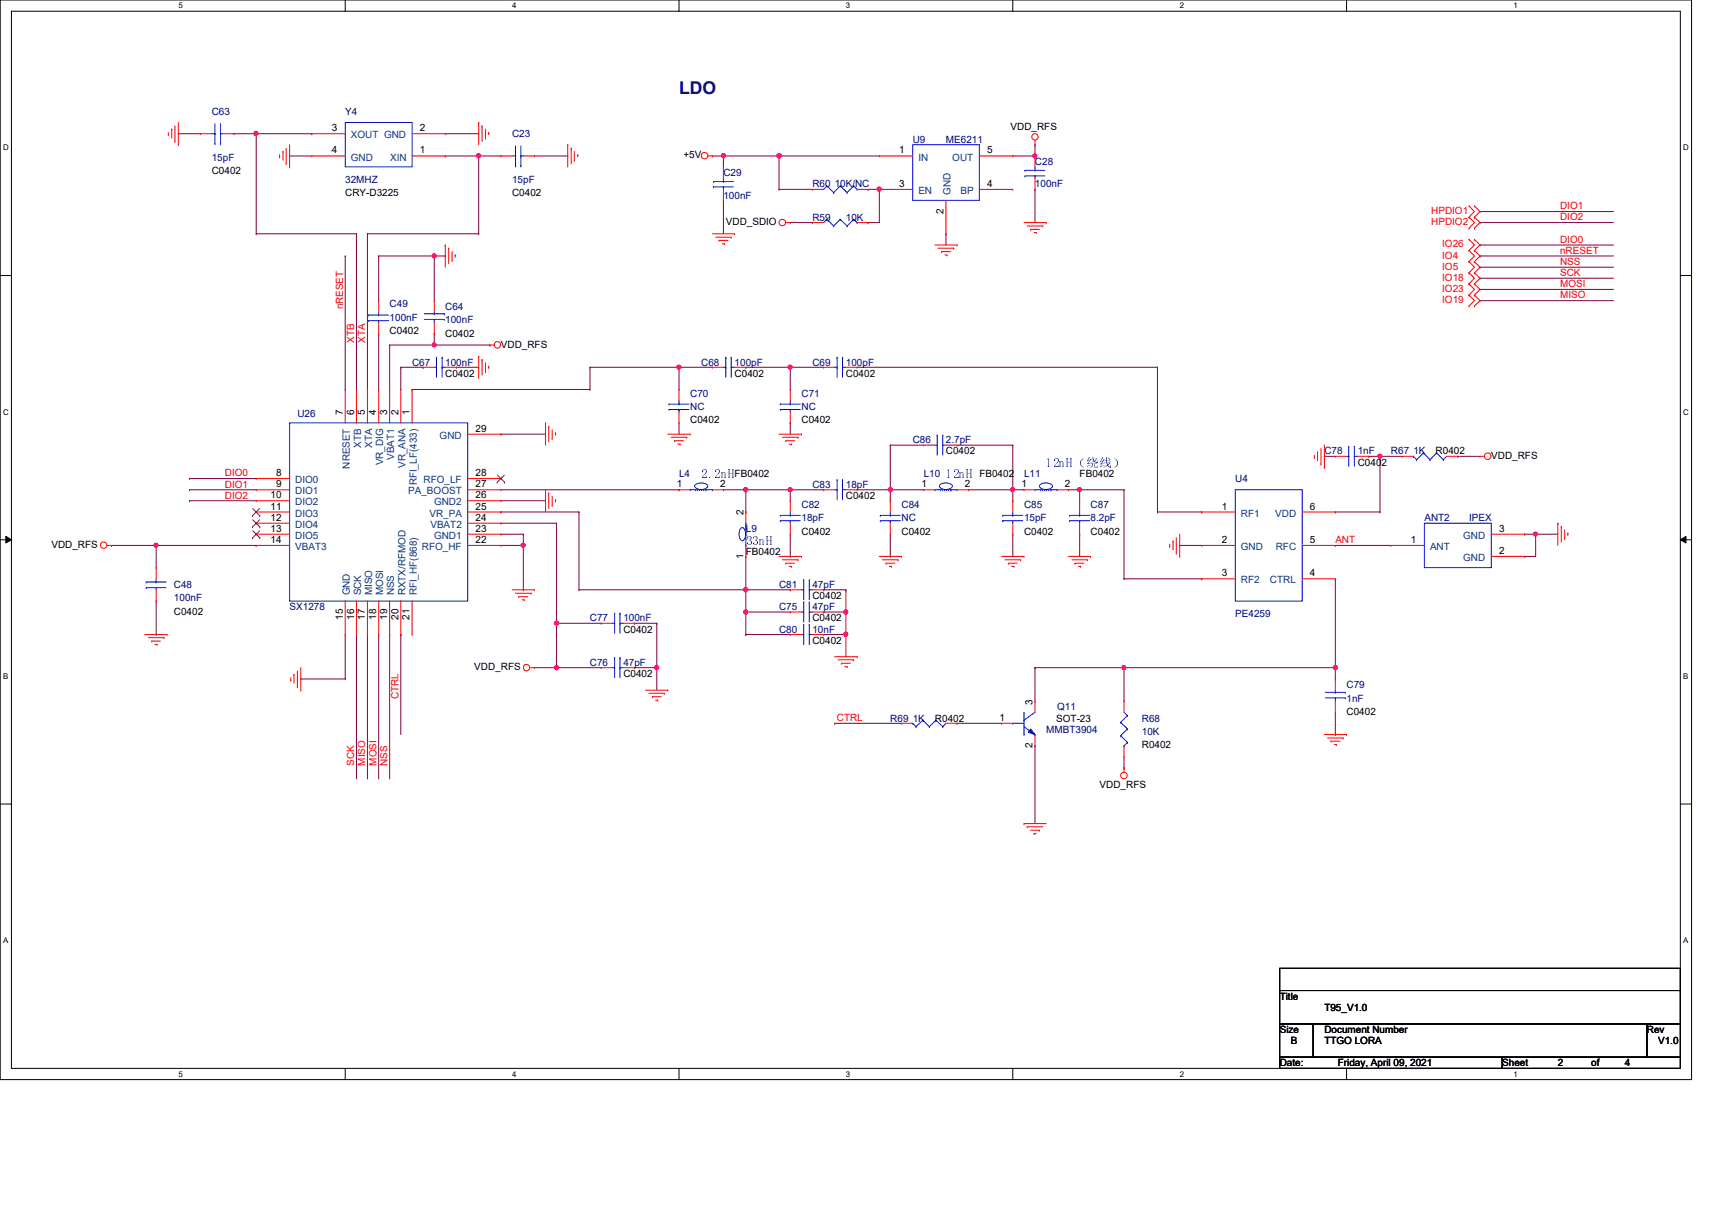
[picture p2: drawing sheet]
<svg xmlns="http://www.w3.org/2000/svg" width="297mm" height="210mm" viewBox="0 0 297 210" stroke-linecap="round" stroke-linejoin="round" font-family="sans-serif">
<path d="M0 0h293.5v187.3h-293.5zM2 1.9h289.5v183.4h-289.5z" fill="none" stroke="#000" stroke-width=".17"/>
<g fill="#fff">
<path d="M30.9 .2h.8v1.5h-.8z"/>
<path d="M30.9 185.5h.8v1.6h-.8z"/>
</g>
<path d="M59.9 0v1.9M59.9 185.3v2" fill="none" stroke="#000" stroke-width=".17"/>
<g fill="#fff">
<path d="M88.9 .2h.7v1.5h-.7z"/>
<path d="M88.9 185.5h.7v1.6h-.7z"/>
</g>
<path d="M117.8 0v1.9M117.8 185.3v2" fill="none" stroke="#000" stroke-width=".17"/>
<g fill="#fff">
<path d="M146.8 .2h.7v1.5h-.7z"/>
<path d="M146.8 185.5h.7v1.6h-.7z"/>
</g>
<path d="M175.7 0v1.9M175.7 185.3v2" fill="none" stroke="#000" stroke-width=".17"/>
<g fill="#fff">
<path d="M204.7 .2h.7v1.5h-.7z"/>
<path d="M204.7 185.5h.7v1.6h-.7z"/>
</g>
<path d="M233.6 0v1.9M233.6 185.3v2" fill="none" stroke="#000" stroke-width=".17"/>
<g fill="#fff">
<path d="M262.6 .2h.8v1.5h-.8z"/>
<path d="M262.6 185.5h.8v1.6h-.8z"/>
<path d="M.5 24.8h1v1.6h-1z"/>
<path d="M292.1 24.8h.9v1.6h-.9z"/>
<path d="M.5 70.7h1v1.5h-1z"/>
<path d="M292.1 70.7h.9v1.5h-.9z"/>
</g>
<path d="M0 47.8h2M291.5 47.8h2" fill="none" stroke="#000" stroke-width=".17"/>
<g fill="#fff">
<path d="M.5 116.5h.9v1.6h-.9z"/>
<path d="M292.1 116.5h.8v1.6h-.8z"/>
</g>
<path d="M0 93.6h2M1 93l1 .6-1 .6zM291.5 93.6l1-.6v1.2zM291.5 93.6h2" fill="none" stroke="#000" stroke-width=".17"/>
<path d="M1 93l1 .6-1 .6zM291.5 93.6l1-.6v1.2z" fill="#000"/>
<g fill="#fff">
<path d="M.5 162.4h.9v1.5h-.9z"/>
<path d="M292.1 162.4h.8v1.5h-.8z"/>
</g>
<path d="M0 139.5h2M291.5 139.5h2" fill="none" stroke="#000" stroke-width=".17"/>
<path d="M86.9 75.3h.1M86.9 75.3h7.8M239.4 79.2h.1M239.4 79.2h3.9M252.9 79.2h.1M252.9 79.2h3.9M32.9 86.9h.1M32.9 85h.1M32.9 86.9h11.5M32.9 85h11.5M92.7 115.8h3.9M96.6 115.8h.1" fill="none" stroke="#7f003f" stroke-width=".17"/>
<circle cx="239.4" cy="79.1" r=".37" fill="#f0f"/>
<circle cx="239.4" cy="79.1" r=".37" fill="none" stroke="#f0f" stroke-width=".17"/>
<path d="M102.4 63.7h.1M102.4 63.7h15.4M148.7 63.7h52.1M200.8 63.7h.1M200.8 63.7v25.1M187.3 85h7.7M195 85h.1M195 85v15.4M200.8 88.8h.1M195 100.4h.1M195 100.4h13.5M208.5 100.4h.1" fill="none" stroke="#7f003f" stroke-width=".17"/>
<circle cx="117.8" cy="63.7" r=".37" fill="#f0f"/>
<circle cx="117.8" cy="63.7" r=".37" fill="none" stroke="#f0f" stroke-width=".17"/>
<path d="M71.5 67.6h.1M71.5 67.6h30.9M102.4 67.6h.1M102.4 63.7v3.9M27.1 94.6h.1M27.1 94.6v3.9M27.1 94.6h17.3M32.9 83h.1M32.9 83h11.5M44.4 94.6h.1" fill="none" stroke="#7f003f" stroke-width=".17"/>
<circle cx="27.1" cy="94.6" r=".37" fill="#f0f"/>
<circle cx="27.1" cy="94.6" r=".37" fill="none" stroke="#f0f" stroke-width=".17"/>
<g fill="none" stroke="#7f003f" stroke-width=".17">
<path d="M83.1 27.1h.1M83.1 27.1v13.5M63.8 40.6h.1M63.8 40.6v27M63.8 40.6h19.3M83.1 40.6h.1M19.3 94.6h.1M19.3 94.6h7.8M27.1 110.1h.1M27.1 104.3v5.8M52.2 117.8h.1M52.2 117.8h7.7"/>
<path d="M59.9 117.8h.1M59.9 110.1v7.7M61.8 110.1h.1M61.8 110.1v25M63.8 110.1h.1M63.8 110.1v25M65.7 110.1h.1M65.7 110.1v25M67.6 110.1h.1M67.6 110.1v25"/>
</g>
<circle cx="83" cy="27" r=".37" fill="#f0f"/>
<circle cx="83" cy="27" r=".37" fill="none" stroke="#f0f" stroke-width=".17"/>
<path d="M44.4 23.2h.1M44.4 23.2v17.4M77.3 27.1h.1M77.3 27.1h5.8M44.4 40.6h.1M44.4 40.6h17.4M61.8 40.6h.1M61.8 40.6v27" fill="none" stroke="#7f003f" stroke-width=".17"/>
<circle cx="44.4" cy="23.2" r=".38" fill="#f0f"/>
<circle cx="44.4" cy="23.2" r=".38" fill="none" stroke="#f0f" stroke-width=".17"/>
<path d="M44.4 23.2h9.7M50.2 27.1h.1M50.2 27.1h3.9M54.1 23.2h.1M77.3 23.2h5.8M83.1 23.2h.1M65.7 57.9h.1M65.7 44.4h.1M65.7 44.4v7.8M65.7 57.9v9.7M65.7 44.4h9.6M75.3 44.4h.1" fill="none" stroke="#7f003f" stroke-width=".17"/>
<circle cx="75.3" cy="44.4" r=".37" fill="#f0f"/>
<circle cx="75.3" cy="44.4" r=".37" fill="none" stroke="#f0f" stroke-width=".17"/>
<g fill="none" stroke="#7f003f" stroke-width=".17">
<path d="M30.9 23.2h.1M30.9 23.2h3.9M40.6 23.2h3.8M44.4 23.2h.1M83.1 27.1h.1M83.1 27.1h3.8M92.7 27.1h5.8M98.5 27.1h.1M67.6 59.9h.1M67.6 59.9v7.7M67.6 59.9h7.7M75.3 59.9h.1"/>
<path d="M75.3 57.9h.1M75.3 57.9v2"/>
</g>
<circle cx="75.3" cy="59.8" r=".37" fill="#f0f"/>
<circle cx="75.3" cy="59.8" r=".37" fill="none" stroke="#f0f" stroke-width=".17"/>
<g fill="none" stroke="#7f003f" stroke-width=".17">
<path d="M75.3 44.4h.1M75.3 44.4v7.8M75.3 44.4h2M75.3 59.9h9.7M77.3 44.4h.1M85 59.9h.1M69.6 63.7h.1M69.6 63.7v3.9M69.6 63.7h3.8M73.4 63.7h.1M79.2 63.7h3.9M83.1 63.7h.1"/>
<path d="M117.8 63.7h.1M117.8 73.4h.1M117.8 63.7h5.8M117.8 63.7v3.9M117.8 73.4v1.9M129.4 63.7h.1M129.4 63.7h7.7M137.1 73.4h.1M137.1 63.7h.1M137.1 63.7v3.9M137.1 73.4v1.9M86.9 86.9h7.8"/>
<path d="M94.7 86.9h.1"/>
</g>
<circle cx="137.1" cy="63.7" r=".37" fill="#f0f"/>
<circle cx="137.1" cy="63.7" r=".37" fill="none" stroke="#f0f" stroke-width=".17"/>
<g fill="none" stroke="#7f003f" stroke-width=".17">
<path d="M137.1 63.7h.1M137.1 63.7h5.8M86.9 88.8h.1M86.9 85h30.9M86.9 88.8h13.6M117.8 85h.1M231.7 94.6h.1M231.7 94.6h9.6M96.6 115.8h.1M96.6 115.8h7.7M129.4 106.2h.1M129.4 106.2h7.7"/>
<path d="M142.9 102.3h.1M142.9 106.2h.1M142.9 102.3h3.9M146.8 110.1h.1M146.8 102.3h.1M146.8 102.3v3.9h-3.9M146.8 110.1v3.8"/>
</g>
<circle cx="96.6" cy="115.8" r=".38" fill="#f0f"/>
<circle cx="96.6" cy="115.8" r=".38" fill="none" stroke="#f0f" stroke-width=".17"/>
<path d="M96.6 108.1h.1M96.6 108.1h7.7M110.1 108.1h.1M110.1 108.1h3.9M114 115.8h.1M114 115.8v3.9" fill="none" stroke="#7f003f" stroke-width=".17"/>
<circle cx="113.9" cy="115.8" r=".38" fill="#f0f"/>
<circle cx="113.9" cy="115.8" r=".38" fill="none" stroke="#f0f" stroke-width=".17"/>
<path d="M86.9 90.8h9.7M96.6 90.8h.1M96.6 90.8v17.3M96.6 108.1h.1M110.1 115.8h.1M114 108.1h.1M114 108.1v7.7h-3.9" fill="none" stroke="#7f003f" stroke-width=".17"/>
<circle cx="96.6" cy="108.1" r=".37" fill="#f0f"/>
<circle cx="96.6" cy="108.1" r=".37" fill="none" stroke="#f0f" stroke-width=".17"/>
<path d="M86.9 92.7h3.9M90.8 92.7h.1M90.8 94.6h.1M90.8 92.7v1.9M96.6 108.1h.1M96.6 108.1v7.7" fill="none" stroke="#7f003f" stroke-width=".17"/>
<circle cx="90.8" cy="94.6" r=".37" fill="#f0f"/>
<circle cx="90.8" cy="94.6" r=".37" fill="none" stroke="#f0f" stroke-width=".17"/>
<g fill="none" stroke="#7f003f" stroke-width=".17">
<path d="M229.8 79.2h.1M229.8 79.2h1.9M237.5 79.2h.1M237.5 79.2h1.9v9.6M86.9 94.6h3.9M90.8 94.6h.1M90.8 94.6v7.7M231.7 88.8h.1M231.7 88.8h7.7M239.4 88.8h.1M90.8 102.3h.1M195 115.8h36.7"/>
<path d="M231.7 115.8h.1M231.7 115.8v2M231.7 127.4h.1M231.7 123.6v3.8"/>
</g>
<circle cx="195" cy="115.8" r=".38" fill="#f0f"/>
<circle cx="195" cy="115.8" r=".38" fill="none" stroke="#f0f" stroke-width=".17"/>
<circle cx="231.7" cy="115.8" r=".38" fill="#f0f"/>
<circle cx="231.7" cy="115.8" r=".38" fill="none" stroke="#f0f" stroke-width=".17"/>
<path d="M125.5 85h3.9M129.4 85h.1M204.7 94.6h.1M204.7 94.6h3.8M69.6 110.1h.1M69.6 110.1v17.3M231.7 100.4h.1M231.7 100.4v15.4" fill="none" stroke="#7f003f" stroke-width=".17"/>
<circle cx="129.4" cy="84.9" r=".37" fill="#f0f"/>
<circle cx="129.4" cy="84.9" r=".37" fill="none" stroke="#f0f" stroke-width=".17"/>
<path d="M129.4 88.8h.1M129.4 96.5h.1M129.4 85v3.8M129.4 96.5v5.8h-28.9M100.5 102.3h.1" fill="none" stroke="#7f003f" stroke-width=".17"/>
<circle cx="129.4" cy="102.3" r=".37" fill="#f0f"/>
<circle cx="129.4" cy="102.3" r=".37" fill="none" stroke="#f0f" stroke-width=".17"/>
<path d="M100.5 88.8h.1M100.5 88.8v13.5M129.4 110.1h.1M129.4 102.3h7.7M129.4 110.1h7.7M137.1 102.3h.1M142.9 110.1h3.9M146.8 110.1h.1" fill="none" stroke="#7f003f" stroke-width=".17"/>
<circle cx="146.7" cy="110" r=".38" fill="#f0f"/>
<circle cx="146.7" cy="110" r=".38" fill="none" stroke="#f0f" stroke-width=".17"/>
<path d="M146.8 106.2h.1M146.8 106.2v3.9" fill="none" stroke="#7f003f" stroke-width=".17"/>
<circle cx="146.7" cy="106.2" r=".38" fill="#f0f"/>
<circle cx="146.7" cy="106.2" r=".38" fill="none" stroke="#f0f" stroke-width=".17"/>
<path d="M129.4 106.2h.1M129.4 102.3v3.9" fill="none" stroke="#7f003f" stroke-width=".17"/>
<circle cx="129.4" cy="106.2" r=".38" fill="#f0f"/>
<circle cx="129.4" cy="106.2" r=".38" fill="none" stroke="#f0f" stroke-width=".17"/>
<path d="M129.4 85h.1M129.4 85h13.5M137.1 85h.1M137.1 96.5h.1M137.1 85v1.9M137.1 92.7v3.8M129.4 110.1h.1M129.4 106.2v3.9" fill="none" stroke="#7f003f" stroke-width=".17"/>
<circle cx="137.1" cy="84.9" r=".37" fill="#f0f"/>
<circle cx="137.1" cy="84.9" r=".37" fill="none" stroke="#f0f" stroke-width=".17"/>
<path d="M148.7 85h5.8M154.5 96.5h.1M154.5 85h.1M154.5 86.9h.1M154.5 85v1.9M154.5 92.7v3.8" fill="none" stroke="#7f003f" stroke-width=".17"/>
<circle cx="154.5" cy="84.9" r=".37" fill="#f0f"/>
<circle cx="154.5" cy="84.9" r=".37" fill="none" stroke="#f0f" stroke-width=".17"/>
<path d="M168 85h7.7M175.7 92.7h.1M175.7 85h.1M175.7 92.7v3.8M179.6 115.8h.1M179.6 115.8v5.8M166.1 125.5h.1M166.1 125.5h7.7M179.6 129.4h.1M179.6 129.4v13.5" fill="none" stroke="#7f003f" stroke-width=".17"/>
<circle cx="175.7" cy="84.9" r=".37" fill="#f0f"/>
<circle cx="175.7" cy="84.9" r=".37" fill="none" stroke="#f0f" stroke-width=".17"/>
<g fill="none" stroke="#7f003f" stroke-width=".17">
<path d="M154.5 77.2h.1M154.5 77.2h5.8M154.5 77.2v7.8M166.1 77.2h9.6M175.7 77.2h.1M175.7 77.2v9.7M154.5 85h.1M154.5 85h5.8M175.7 86.9h.1M175.7 85h.1M175.7 85h2M185.4 85h1.9"/>
<path d="M187.3 85h.1M187.3 92.7h.1M187.3 85v1.9M187.3 92.7v3.8"/>
</g>
<circle cx="187.3" cy="84.9" r=".37" fill="#f0f"/>
<circle cx="187.3" cy="84.9" r=".37" fill="none" stroke="#f0f" stroke-width=".17"/>
<g fill="none" stroke="#7f003f" stroke-width=".17">
<path d="M256.8 36.7h.1M256.8 38.6h.1M256.8 36.7h23.1M256.8 38.6h23.1M59.9 44.4h.1M59.9 44.4v23.2M256.8 42.5h.1M256.8 52.2h.1M256.8 50.2h.1M256.8 48.3h.1M256.8 46.4h.1M256.8 44.4h.1"/>
<path d="M256.8 42.5h23.1M256.8 52.2h23.1M256.8 50.2h23.1M256.8 48.3h23.1M256.8 46.4h23.1M256.8 44.4h23.1M200.8 88.8h7.7M208.5 88.8h.1M264.5 96.5h.1M266.4 92.7h.1M266.4 92.7h3.9M266.4 92.7v3.8h-1.9"/>
<path d="M179.6 115.8h.1M179.6 115.8h15.4M195 115.8h.1M195 115.8v5.8M144.8 125.5h.1M144.8 125.5h11.6M195 133.2h.1M195 131.3v1.9"/>
</g>
<circle cx="266.4" cy="92.6" r=".37" fill="#f0f"/>
<circle cx="266.4" cy="92.6" r=".37" fill="none" stroke="#f0f" stroke-width=".17"/>
<path d="M135.2 27.1h.1M135.2 27.1h17.4M179.6 25.1h.1M179.6 25.1v2M264.5 92.7h.1M264.5 92.7h1.9" fill="none" stroke="#7f003f" stroke-width=".17"/>
<circle cx="135.2" cy="27" r=".37" fill="#f0f"/>
<circle cx="135.2" cy="27" r=".37" fill="none" stroke="#f0f" stroke-width=".17"/>
<path d="M175.7 27.1h3.9M179.6 27.1h.1" fill="none" stroke="#7f003f" stroke-width=".17"/>
<circle cx="179.5" cy="27" r=".37" fill="#f0f"/>
<circle cx="179.5" cy="27" r=".37" fill="none" stroke="#f0f" stroke-width=".17"/>
<path d="M125.5 34.8h.1M125.5 27.1h.1M125.5 27.1v1.9M125.5 34.8v5.8M125.5 27.1h9.7M179.6 32.9h.1M179.6 32.9v5.7M164.1 40.6h.1M164.1 40.6v1.9" fill="none" stroke="#7f003f" stroke-width=".17"/>
<circle cx="135.2" cy="27" r=".37" fill="#f0f"/>
<circle cx="135.2" cy="27" r=".37" fill="none" stroke="#f0f" stroke-width=".17"/>
<circle cx="125.5" cy="27" r=".37" fill="#f0f"/>
<circle cx="125.5" cy="27" r=".37" fill="none" stroke="#f0f" stroke-width=".17"/>
<path d="M123.6 27.1h.1M123.6 27.1h1.9M150.6 38.6h.1M152.6 32.9h.1M152.6 32.9v5.7h-2" fill="none" stroke="#7f003f" stroke-width=".17"/>
<circle cx="152.5" cy="32.8" r=".38" fill="#f0f"/>
<circle cx="152.5" cy="32.8" r=".38" fill="none" stroke="#f0f" stroke-width=".17"/>
<path d="M135.2 32.9h.1M135.2 27.1h.1M135.2 32.9h5.8M135.2 27.1v5.8M137.1 38.6h3.9M141 38.6h.1M150.6 32.9h.1M150.6 32.9h2" fill="none" stroke="#7f003f" stroke-width=".17"/>
<g fill="none" stroke="#f00" stroke-width=".17">
<path d="M29.2 23.4h.1M29.2 23v.4M29.8 22.4h.1M29.8 22.4v1.6M30.3 24.6h.1M30.3 21.8v2.8M30.9 25.1h.1M30.9 21.3v3.8M48.5 27.2h.1M48.5 26.8v.4M49.1 26.3h.1M49.1 26.3v1.5"/>
<path d="M49.7 28.4h.1M49.7 25.7v2.7M50.2 29h.1M50.2 25.1v3.9M83.1 21.3h.1M83.1 21.3v3.8M83.6 21.8h.1M83.6 21.8v2.8M84.2 24h.1M84.2 22.4v1.6M84.8 23h.1M84.8 23v.4"/>
<path d="M98.5 25.1h.1M98.5 25.1v3.9M99.1 25.7h.1M99.1 25.7v2.7M99.6 27.8h.1M99.6 26.3v1.5M100.2 26.8h.1M100.2 26.8v.4M122.8 27.1h.8M123.6 27.1h.1M136.4 38.6h.7M137.1 38.6h.1"/>
<path d="M141 38.6h.1M141 38.6h1.9M148.7 38.6h1.9M150.6 38.6h.1M177.7 38.6h3.8M178.2 39.2h2.7M178.8 39.8h.1M178.8 39.8h1.5M179.6 25.1h.1M179.6 24.3v.8M180.9 39.2h.1M181.5 38.6h.1"/>
<path d="M254.9 35.7h.1M254.9 37.7h.1M254.9 39.6h.1M254.9 35.7l.9 1-.9 1M254.9 37.7l.9 .9-.9 1M255.8 37.7h.1M255.8 35.7h.1M255.8 39.6h.1M255.8 35.7l1 1-1 1M255.8 37.7l1 .9-1 1M77.3 42.5h.1M77.3 42.5v3.9"/>
<path d="M77.8 43.1h.1M77.8 43.1v2.7M78.4 45.2h.1M78.4 43.6v1.6M79 44.2h.1M79 44.2v.4M85 59.9h.1M85 59.9h.8M123.6 40.6h3.9M124.2 41.1h2.7M124.8 41.7h.1M124.8 41.7h1.5"/>
<path d="M125.3 42.3h.4M125.7 42.3h.1M126.9 41.1h.1M127.5 40.6h.1M162.2 42.5h3.9M162.8 43.1h2.7M163.4 43.6h.1M163.4 43.6h1.5M164 44.2h.3M164.3 44.2h.1M165.5 43.1h.1M166.1 42.5h.1"/>
<path d="M179.4 40.3h.4M179.8 40.3h.1M254.9 41.5h.1M254.9 43.4h.1M254.9 45.4h.1M254.9 47.3h.1M254.9 49.2h.1M254.9 51.2h.1M254.9 53.1h.1M254.9 41.5l.9 1-.9 .9M254.9 43.4l.9 1-.9 1M254.9 45.4l.9 1-.9 .9"/>
<path d="M254.9 47.3l.9 1-.9 .9M254.9 49.2l.9 1-.9 1M254.9 51.2l.9 1-.9 .9M255.8 43.4h.1M255.8 41.5h.1M255.8 45.4h.1M255.8 47.3h.1M255.8 49.2h.1M255.8 51.2h.1M255.8 53.1h.1M255.8 41.5l1 1-1 .9M255.8 43.4l1 1-1 1"/>
<path d="M255.8 45.4l1 1-1 .9M255.8 47.3l1 1-1 .9M255.8 49.2l1 1-1 1M255.8 51.2l1 1-1 .9M73.4 63.7h.1M73.4 63.7h1.9M77.3 63.7h1.9M79.2 63.7h.1M83.1 61.8h.1M83.1 61.8v3.9M83.6 62.4h.1M83.6 62.4v2.7"/>
<path d="M84.2 64.5h.1M84.2 62.9v1.6M84.8 63.5h.1M84.8 63.5v.4M94.7 73.4h.1M94.7 73.4v3.8M95.2 74h.1M95.2 74v2.7M95.8 76.1h.1M95.8 74.5v1.6M96.4 75.1h.1M96.4 75.1v.4"/>
<path d="M115.9 75.3h3.9M116.5 75.9h2.7M117 76.5h.1M117 76.5h1.6M117.6 77h.4M118 77h.1M119.2 75.9h.1M119.8 75.3h.1M135.2 75.3h3.9M135.8 75.9h2.7M136.4 76.5h.1M136.4 76.5h1.5"/>
<path d="M136.9 77h.4M137.3 77h.1M138.5 75.9h.1M139.1 75.3h.1M228 79.4h.1M228 79v.4M228.6 78.4h.1M228.6 78.4v1.5M229.2 77.8v2.7M229.8 77.2v3.9M256.8 79.2h.1M256.8 79.2h.8"/>
<path d="M18.6 94.6h.7M19.3 94.6h.1M94.7 85h.1M94.7 85v3.8M95.2 85.5h.1M95.2 85.5v2.7M95.8 87.7h.1M95.8 86.1v1.6M96.4 86.7h.1M96.4 86.7v.4M135.2 96.5h3.9M135.8 97.1h2.7"/>
<path d="M136.4 97.7h.1M136.4 97.7h1.5M136.9 98.3h.4M137.3 98.3h.1M138.5 97.1h.1M139.1 96.5h.1M142.9 85h.1M142.9 85h1.9M146.8 85h1.9M148.7 85h.1M152.6 96.5h3.8M153.1 97.1h2.7"/>
<path d="M153.7 97.7h.1M153.7 97.7h1.6M154.3 98.3h.4M154.5 92.7h.1M154.5 86.9h.1M154.5 86.9v1.9M154.5 90.8v1.9M154.7 98.3h.1M155.8 97.1h.1M156.4 96.5h.1M173.8 96.5h3.9M174.4 97.1h2.7"/>
<path d="M175 97.7h.1M175 97.7h1.5M175.5 98.3h.4M175.9 98.3h.1M177.1 97.1h.1M177.7 96.5h.1M185.4 96.5h3.8M186 97.1h2.7M186.5 97.7h.1M186.5 97.7h1.6M187.1 98.3h.4M187.3 92.7h.1"/>
<path d="M187.3 86.9h.1M187.3 86.9v1.9M187.3 90.8v1.9M187.5 98.3h.1M188.7 97.1h.1M189.2 96.5h.1M202.9 94.8h.1M202.9 94.4v.4M203.5 93.9h.1M203.5 93.9v1.5M204.1 96h.1M204.1 93.3v2.7"/>
<path d="M204.7 96.5h.1M204.7 92.7v3.8M229.2 80.5h.1M229.8 81.1h.1M241.3 94.6h.1M241.3 94.6h5.8M258.7 96.5h5.8M258.7 92.7h5.8M264.5 96.5h.1M264.5 92.7h.1M270.3 90.8h.1M270.3 90.8v3.8"/>
<path d="M270.9 91.3h.1M270.9 91.3v2.7M271.5 93.4h.1M271.5 91.9v1.5M272 92.5h.1M272 92.5v.4M25.1 110.1h3.9M25.7 110.6h2.7M26.3 111.2h.1M26.3 111.2h1.6M26.9 111.8h.4M27.3 111.8h.1"/>
<path d="M28.4 110.6h.1M29 110.1h.1M50.5 118h.1M50.5 117.6v.4M51 117h.1M51 117v1.5M51.6 119.1h.1M51.6 116.4v2.7M52.2 119.7h.1M52.2 115.8v3.9M88.9 102.3h3.8M89.4 102.9h2.8"/>
<path d="M90 103.5h.1M90 103.5h1.6M90.6 104.1h.4M91 104.1h.1M91.9 115.8h.8M92.2 102.9h.1M92.7 115.8h.1M92.7 102.3h.1M112 119.7h3.9M115.9 119.7h.1M137.1 106.2h.1M137.1 106.2h2"/>
<path d="M141 106.2h1.9M142.9 106.2h.1M144.8 113.9h3.9M145.4 114.5h2.7M146 115.1h.1M146 115.1h1.5M146.6 115.7h.4M147 115.7h.1M148.1 114.5h.1M148.7 113.9h.1M112.6 120.3h2.7M113.2 120.9h.1"/>
<path d="M113.2 120.9h1.5M113.7 121.5h.4M114.1 121.5h.1M115.3 120.3h.1M195 133.2h.1M195 133.2v.8M229.8 127.4h3.8M230.3 128h2.7M230.9 128.6h.1M230.9 128.6h1.6M231.5 129.2h.4M231.9 129.2h.1"/>
<path d="M233 128h.1M233.6 127.4h.1M177.7 142.9h.1M177.7 142.9h3.8M178.2 143.4h.1M178.2 143.4h2.7M178.8 144h1.5M179.4 144.6h.1M179.4 144.6h.4M180.3 144h.1"/>
<circle cx="122.2" cy="27" r=".56"/>
<circle cx="135.7" cy="38.6" r=".56"/>
<circle cx="179.6" cy="23.7" r=".56"/>
<circle cx="86.3" cy="59.8" r=".56"/>
<circle cx="258.1" cy="79.1" r=".57"/>
<circle cx="18" cy="94.6" r=".56"/>
<circle cx="91.3" cy="115.8" r=".56"/>
<circle cx="195" cy="134.5" r=".56"/>
</g>
<path d="M222 168h69.5v3.8h-69.5zM222 171.8h69.5v5.8h-69.5zM222 177.6h5.8v5.8h-5.8zM227.8 177.6h57.9v5.8h-57.9zM285.7 177.6h5.8v5.8h-5.8zM222 183.4h38.6v1.9h-38.6zM260.6 183.4h30.9v1.9h-30.9z" fill="none" stroke="#000" stroke-width=".17"/>
<g fill="none" stroke="#00f" stroke-width=".17">
<path d="M143.5 38.1h.1M143.5 38.1l-.6 .5M143.5 38.1l1.1 1.1M144.6 39.2h.1M145.8 38.1h.1M145.8 38.1l-1.2 1.1M145.8 38.1l1.2 1.1M147 39.2h.1M148.1 38.1h.1M148.1 38.1l-1.1 1.1M148.1 38.1l.6 .5M148.7 38.6h.1"/>
<path d="M75.3 63.7h.4M75.7 63.7h.1M75.7 62h.1M75.7 62v3.4M76.7 62h.1M76.7 63.7h.1M76.7 63.7h.6M76.7 62v3.4M144.8 85h.4M145.2 85h.1M145.2 83.2h.1M145.2 83.2v3.5"/>
<path d="M146.2 83.2h.1M146.2 85h.1M146.2 85h.6M146.2 83.2v3.5M152.7 89.4h.1M152.7 90.3h.1M152.7 89.4h3.5M152.7 90.3h3.5M154.5 90.3h.1M154.5 89.4h.1M154.5 88.8v.6M154.5 90.3v.5"/>
<path d="M185.6 89.4h.1M185.6 90.3h.1M185.6 89.4h3.5M185.6 90.3h3.5M187.3 90.3h.1M187.3 89.4h.1M187.3 88.8v.6M187.3 90.3v.5M247.1 90.8h11.6v7.7h-11.6zM139.1 106.2h.3M139.4 106.2h.1M139.4 104.4h.1"/>
<path d="M139.4 104.4v3.5M140.4 104.4h.1M140.4 106.2h.1M140.4 106.2h.6M140.4 104.4v3.5M175.7 125.5h.1M175.7 125.5h2M177.7 124.9h.1M177.7 127.4h.1M177.7 126.1l1.9 1.3M177.7 123.6v3.8M179.6 127.4h.1"/>
<path d="M179.6 123.6l-1.9 1.3"/>
</g>
<path d="M178.8 126.4l.8 1-1.2-.4z" fill="#00f"/>
<g fill="none" stroke="#00f" stroke-width=".17">
<path d="M36.7 23.2h.6M37.3 24.9h.1M37.3 23.2h.1M37.3 21.5v3.4M38.3 23.2h.1M38.3 24.9h.1M38.3 23.2h.3M38.3 21.5v3.4M59.9 21.3h11.6v7.7h-11.6zM88.9 27.1h.5M89.4 28.8h.1M89.4 27.1h.1"/>
<path d="M89.4 25.3v3.5M90.4 27.1h.1M90.4 28.8h.1M90.4 27.1h.4M90.4 25.3v3.5M123.8 31.5h.1M123.8 32.4h.1M123.8 31.5h3.5M123.8 32.4h3.5M125.5 32.4h.1M125.5 31.5h.1M125.5 30.9v.6"/>
<path d="M125.5 32.4v.5M143.5 32.3h.1M143.5 32.3l-.6 .6M143.5 32.3l1.1 1.1M144.6 33.4h.1M145.8 32.3h.1M145.8 32.3l-1.2 1.1M145.8 32.3l1.2 1.1M147 33.4h.1M148.1 32.3h.1M148.1 32.3l-1.1 1.1M148.1 32.3l.6 .6"/>
<path d="M148.7 32.9h.1M158.4 25.1h11.5v9.7h-11.5zM177.8 29.5h.1M177.8 30.5h.1M177.8 29.5h3.5M177.8 30.5h3.5M179.6 30.5h.1M179.6 29.5h.1M179.6 29v.5M179.6 30.5v.4M64 54.7h.1M64 55.6h.1"/>
<path d="M64 54.7h3.4M64 55.6h3.4M65.7 55.6h.1M65.7 54.7h.1M65.7 54.1v.6M65.7 55.6v.4M73.6 55.4h3.5M73.6 54.4h3.5M75.3 54.4h.1M75.3 55.4h.1M75.3 54.1v.3M75.3 55.4v.6"/>
<path d="M77.1 55.4h.1M77.1 54.4h.1M50.2 73.4h30.9v30.9h-30.9zM116.1 70.1h.1M116.1 71h.1M116.1 70.1h3.4M116.1 71h3.4M117.8 71h.1M117.8 70.1h.1M117.8 69.5v.6M117.8 71v.5M125.5 63.7h.4"/>
<path d="M125.9 63.7h.1M125.9 62h.1M125.9 62v3.4M126.9 62h.1M126.9 63.7h.1M126.9 63.7h.6M126.9 62v3.4M135.4 70.1h.1M135.4 71h.1M135.4 70.1h3.4M135.4 71h3.4M137.1 71h.1"/>
<path d="M137.1 70.1h.1M137.1 69.5v.6M137.1 71v.5M144.8 63.7h.4M145.2 63.7h.1M145.2 62h.1M145.2 62v3.4M146.2 62h.1M146.2 63.7h.1M146.2 63.7h.6M146.2 62v3.4M162.2 77.2h.4"/>
<path d="M162.6 77.2h.1M162.6 75.5h.1M162.6 75.5v3.5M163.6 75.5h.1M163.6 77.2h.1M163.6 77.2h.5M163.6 75.5v3.5M233.6 79.2h.4M234 79.2h.1M234 77.4h.1M234 77.4v3.5M235 77.4h.1"/>
<path d="M235 79.2h.1M235 79.2h.6M235 77.4v3.5M245.2 79.2h.1M245.2 79.2l.6 .6M245.8 79.8h.1M247 78.6h.1M247 78.6l1.1 1.2M247 78.6l-1.2 1.2M248.1 79.8h.1M249.3 78.6h.1M249.3 78.6l1.1 1.2"/>
<path d="M249.3 78.6l-1.2 1.2M250.4 79.8h.1M251 79.2l-.6 .6M119.8 85h.1M119.8 85h3.8M120.6 84.1a1.6 1.6 0 0 1 2.2 .2 1.4 1.4 0 0 1-2.3 0zM123.6 85h.1M128.6 91.6l.2-.1a1.4 1.4 0 0 1 0 2.3 1.52 1.52 0 0 1-.2-2.2zM129.4 90.8h.1M129.4 94.6h.1M129.4 90.8v3.8M135.4 89.4h.1"/>
<path d="M135.4 90.3h.1M135.4 89.4h3.4M135.4 90.3h3.4M137.1 90.3h.1M137.1 89.4h.1M137.1 88.8v.6M137.1 90.3v.5M162.2 85h.1M162.2 85h3.9M163.1 84.1a1.6 1.6 0 0 1 2.2 .2 1.4 1.4 0 0 1-2.3 0zM166.1 85h.1M174 89.4h.1"/>
<path d="M174 90.3h.1M174 89.4h3.5M174 90.3h3.5M175.7 90.3h.1M175.7 89.4h.1M175.7 88.8v.6M175.7 90.3v.5M179.6 85h.1M179.6 85h3.8M180.4 84.1a1.6 1.6 0 0 1 2.2 .2 1.4 1.4 0 0 1-2.3 0zM183.4 85h.1M214.3 85h11.6v19.3h-11.6z"/>
<path d="M25.4 101h.1M25.4 101.9h.1M25.4 101h3.4M25.4 101.9h3.4M27.1 101.9h.1M27.1 101h.1M27.1 100.4v.6M27.1 101.9v.4M106.2 115.8h.4M106.2 108.1h.4M106.6 115.8h.1M106.6 114.1h.1"/>
<path d="M106.6 108.1h.1M106.6 106.4h.1M106.6 106.4v3.5M106.6 114.1v3.5M107.6 114.1h.1M107.6 115.8h.1M107.6 106.4h.1M107.6 108.1h.1M107.6 115.8h.6M107.6 106.4v3.5M107.6 114.1v3.5M107.6 108.1h.6"/>
<path d="M139.1 110.1h.3M139.1 102.3h.3M139.4 110.1h.1M139.4 108.3h.1M139.4 102.3h.1M139.4 100.6h.1M139.4 100.6v3.5M139.4 108.3v3.5M140.4 108.3h.1M140.4 110.1h.1M140.4 100.6h.1M140.4 102.3h.1"/>
<path d="M140.4 110.1h.6M140.4 100.6v3.5M140.4 108.3v3.5M140.4 102.3h.6M231.7 119.7v.4M158.4 125.5h.1M158.4 125.5l.5 .6M158.9 126.1h.1M160.1 124.9h.1M160.1 124.9l1.1 1.2M160.1 124.9l-1.2 1.2M161.2 126.1h.1"/>
<path d="M162.4 124.9h.1M162.4 124.9l1.2 1.2M162.4 124.9l-1.2 1.2M163.6 126.1h.1M164.1 125.5l-.5 .6M178.8 126.4l.8 1-1.2-.4zM194.4 125.3h.1M194.4 127.6h.1M194.4 125.3l1.2 1.1M194.4 127.6l1.2 1.2M195 129.4h.1M195 123.6l.6 .5"/>
<path d="M195.6 124.1h.1M195.6 126.4h.1M195.6 128.8h.1M195.6 124.1l-1.2 1.2M195.6 126.4l-1.2 1.2M195.6 128.8l-.6 .6M230 121.1h3.4M230 120.1h3.4M231.7 120.1h.1M231.7 121.1h.1M231.7 121.1v.5M233.4 121.1h.1"/>
<path d="M233.4 120.1h.1"/>
</g>
<g fill="none" stroke="#f00" stroke-width=".17">
<path d="M34.8 23.2h.1M34.8 23.2h1.9M38.6 23.2h2M40.6 23.2h.1M54.1 23.2h.1M54.1 27.1h.1M54.1 27.1h5.8M54.1 23.2h5.8M71.5 27.1h5.8M71.5 23.2h5.8M77.3 27.1h.1M77.3 23.2h.1"/>
<path d="M86.9 27.1h.1M86.9 27.1h2M90.8 27.1h1.9M92.7 27.1h.1M125.5 34.8h.1M125.5 29h.1M125.5 29v1.9M125.5 32.9v1.9M141 32.9h.1M141 32.9h1.9M148.7 32.9h1.9M150.6 32.9h.1"/>
<path d="M152.6 27.1h.1M152.6 32.9h.1M152.6 27.1h5.8M152.6 32.9h5.8M164.1 34.8v5.8M169.9 27.1h5.8M169.9 32.9h5.8M175.7 27.1h.1M175.7 32.9h.1M179.6 32.9h.1M179.6 27.1h.1M179.6 27.1v1.9"/>
<path d="M179.6 30.9v2M65.7 57.9h.1M65.7 52.2h.1M65.7 52.2v1.9M65.7 56v1.9M75.3 52.2h.1M75.3 57.9h.1M75.3 52.2v1.9M75.3 56v1.9M164.1 40.6h.1M59.9 67.6h.1M59.9 67.6v5.8"/>
<path d="M61.8 67.6h.1M61.8 67.6v5.8M63.8 67.6h.1M63.8 67.6v5.8M65.7 67.6h.1M65.7 67.6v5.8M67.6 67.6h.1M67.6 67.6v5.8M69.6 67.6h.1M69.6 67.6v5.8M71.5 67.6h.1M71.5 67.6v5.8"/>
<path d="M81.1 75.3h5.8M86.9 75.3h.1M117.8 73.4h.1M117.8 67.6h.1M117.8 67.6v1.9M117.8 71.5v1.9M123.6 63.7h.1M123.6 63.7h1.9M127.5 63.7h1.9M129.4 63.7h.1M137.1 73.4h.1M137.1 67.6h.1"/>
<path d="M137.1 67.6v1.9M137.1 71.5v1.9M142.9 63.7h.1M142.9 63.7h1.9M146.8 63.7h1.9M148.7 63.7h.1M160.3 77.2h.1M160.3 77.2h1.9M164.1 77.2h2M166.1 77.2h.1M231.7 79.2h.1M231.7 79.2h1.9"/>
<path d="M235.6 79.2h1.9M237.5 79.2h.1M243.3 79.2h.1M243.3 79.2h1.9M251 79.2h1.9M252.9 79.2h.1M27.1 98.5h.1M27.1 98.5v1.9M44.4 83h.1M44.4 85h.1M44.4 86.9h.1M44.4 88.8h.1"/>
<path d="M44.4 90.8h.1M44.4 92.7h.1M44.4 94.6h.1M44.4 85h5.8M44.4 88.8h5.8M44.4 94.6h5.8M44.4 83h5.8M44.4 86.9h5.8M44.4 90.8h5.8M44.4 92.7h5.8M81.1 85h5.8M81.1 88.8h5.8"/>
<path d="M81.1 94.6h5.8M81.1 83h5.8M81.1 86.9h5.8M81.1 90.8h5.8M81.1 92.7h5.8M86.9 94.6h.1M86.9 92.7h.1M86.9 90.8h.1M86.9 88.8h.1M86.9 86.9h.1M86.9 85h.1M86.9 83h.1"/>
<path d="M117.8 85h.1M117.8 85h2M123.6 85h1.9M125.5 85h.1M129.4 96.5h.1M129.4 88.8h.1M129.4 88.8v2M129.4 94.6v1.9M137.1 92.7h.1M137.1 86.9h.1M137.1 86.9v1.9M137.1 90.8v1.9"/>
<path d="M160.3 85h.1M160.3 85h1.9M166.1 85h1.9M168 85h.1M175.7 92.7h.1M175.7 86.9h.1M175.7 86.9v1.9M175.7 90.8v1.9M177.7 85h.1M177.7 85h1.9M183.4 85h2M185.4 85h.1"/>
<path d="M208.5 88.8h.1M208.5 94.6h.1M208.5 88.8h5.8M208.5 94.6h5.8M225.9 88.8h5.8M225.9 94.6h5.8M231.7 88.8h.1M231.7 94.6h.1M27.1 104.3h.1M27.1 102.3v2M59.9 110.1h.1M59.9 104.3v5.8"/>
<path d="M61.8 110.1h.1M61.8 104.3v5.8M63.8 110.1h.1M63.8 104.3v5.8M65.7 110.1h.1M65.7 104.3v5.8M67.6 110.1h.1M67.6 104.3v5.8M69.6 110.1h.1M69.6 104.3v5.8M71.5 110.1h.1M71.5 104.3v5.8"/>
<path d="M104.3 115.8h.1M104.3 108.1h.1M104.3 115.8h1.9M104.3 108.1h1.9M108.2 115.8h1.9M108.2 108.1h1.9M110.1 115.8h.1M110.1 108.1h.1M137.1 110.1h.1M137.1 102.3h.1M137.1 110.1h2M137.1 102.3h2"/>
<path d="M141 110.1h1.9M141 102.3h1.9M142.9 110.1h.1M142.9 102.3h.1M208.5 100.4h.1M208.5 100.4h5.8M225.9 100.4h5.8M231.7 100.4h.1M231.7 117.8h.1M231.7 117.8v1.9M156.4 125.5h.1M156.4 125.5h2"/>
<path d="M164.1 125.5h2M166.1 125.5h.1M173.8 125.5h.1M173.8 125.5h1.9M179.6 121.6h.1M179.6 129.4h.1M179.6 121.6v2M179.6 127.4v2M195 121.6h.1M195 131.3h.1M195 121.6v2M195 129.4v1.9"/>
<path d="M231.7 123.6h.1M231.7 121.6v2"/>
</g>
<path d="M120.7 85.1h1.9M122.6 85.1h.1M129.6 93.6v-1.9M129.6 91.7h.1M163.2 85.1h1.9M165.1 85.1h.1M180.5 85.1h2M182.5 85.1h.1" fill="none" stroke="#00f" stroke-width=".17" stroke-dasharray="0 .3"/>
<g fill="none" stroke="#7f3f00" stroke-width=".17">
<path d="M43.8 89.5h.1M43.8 91.4h.1M43.8 93.3h.1M43.9 88.2l1.2 1.3M43.9 90.2l1.2 1.2M43.9 92.1l1.2 1.2M45 88.2l-1.2 1.3M45 90.2l-1.2 1.2M45 92.1l-1.2 1.2M45.1 89.5h.1M45.1 91.4h.1M45.1 93.3h.1"/>
<path d="M86.3 83.7h.1M86.3 82.4l1.2 1.3M87.5 82.4l-1.2 1.3M87.5 83.7h.1"/>
</g>
<circle cx="239.4" cy="79.1" r=".37" fill="#f0f"/>
<circle cx="239.4" cy="79.1" r=".37" fill="none" stroke="#f0f" stroke-width=".17"/>
<circle cx="117.8" cy="63.7" r=".37" fill="#f0f"/>
<circle cx="117.8" cy="63.7" r=".37" fill="none" stroke="#f0f" stroke-width=".17"/>
<circle cx="27.1" cy="94.6" r=".37" fill="#f0f"/>
<circle cx="27.1" cy="94.6" r=".37" fill="none" stroke="#f0f" stroke-width=".17"/>
<circle cx="83" cy="27" r=".37" fill="#f0f"/>
<circle cx="83" cy="27" r=".37" fill="none" stroke="#f0f" stroke-width=".17"/>
<circle cx="44.4" cy="23.2" r=".38" fill="#f0f"/>
<circle cx="44.4" cy="23.2" r=".38" fill="none" stroke="#f0f" stroke-width=".17"/>
<circle cx="75.3" cy="44.4" r=".37" fill="#f0f"/>
<circle cx="75.3" cy="44.4" r=".37" fill="none" stroke="#f0f" stroke-width=".17"/>
<circle cx="75.3" cy="59.8" r=".37" fill="#f0f"/>
<circle cx="75.3" cy="59.8" r=".37" fill="none" stroke="#f0f" stroke-width=".17"/>
<circle cx="137.1" cy="63.7" r=".37" fill="#f0f"/>
<circle cx="137.1" cy="63.7" r=".37" fill="none" stroke="#f0f" stroke-width=".17"/>
<circle cx="96.6" cy="115.8" r=".38" fill="#f0f"/>
<circle cx="96.6" cy="115.8" r=".38" fill="none" stroke="#f0f" stroke-width=".17"/>
<circle cx="113.9" cy="115.8" r=".38" fill="#f0f"/>
<circle cx="113.9" cy="115.8" r=".38" fill="none" stroke="#f0f" stroke-width=".17"/>
<circle cx="96.6" cy="108.1" r=".37" fill="#f0f"/>
<circle cx="96.6" cy="108.1" r=".37" fill="none" stroke="#f0f" stroke-width=".17"/>
<circle cx="90.8" cy="94.6" r=".37" fill="#f0f"/>
<circle cx="90.8" cy="94.6" r=".37" fill="none" stroke="#f0f" stroke-width=".17"/>
<circle cx="195" cy="115.8" r=".38" fill="#f0f"/>
<circle cx="195" cy="115.8" r=".38" fill="none" stroke="#f0f" stroke-width=".17"/>
<circle cx="231.7" cy="115.8" r=".38" fill="#f0f"/>
<circle cx="231.7" cy="115.8" r=".38" fill="none" stroke="#f0f" stroke-width=".17"/>
<circle cx="129.4" cy="84.9" r=".37" fill="#f0f"/>
<circle cx="129.4" cy="84.9" r=".37" fill="none" stroke="#f0f" stroke-width=".17"/>
<circle cx="129.4" cy="102.3" r=".37" fill="#f0f"/>
<circle cx="129.4" cy="102.3" r=".37" fill="none" stroke="#f0f" stroke-width=".17"/>
<circle cx="146.7" cy="110" r=".38" fill="#f0f"/>
<circle cx="146.7" cy="110" r=".38" fill="none" stroke="#f0f" stroke-width=".17"/>
<circle cx="146.7" cy="106.2" r=".38" fill="#f0f"/>
<circle cx="146.7" cy="106.2" r=".38" fill="none" stroke="#f0f" stroke-width=".17"/>
<circle cx="129.4" cy="106.2" r=".38" fill="#f0f"/>
<circle cx="129.4" cy="106.2" r=".38" fill="none" stroke="#f0f" stroke-width=".17"/>
<circle cx="137.1" cy="84.9" r=".37" fill="#f0f"/>
<circle cx="137.1" cy="84.9" r=".37" fill="none" stroke="#f0f" stroke-width=".17"/>
<circle cx="154.5" cy="84.9" r=".37" fill="#f0f"/>
<circle cx="154.5" cy="84.9" r=".37" fill="none" stroke="#f0f" stroke-width=".17"/>
<circle cx="175.7" cy="84.9" r=".37" fill="#f0f"/>
<circle cx="175.7" cy="84.9" r=".37" fill="none" stroke="#f0f" stroke-width=".17"/>
<circle cx="187.3" cy="84.9" r=".37" fill="#f0f"/>
<circle cx="187.3" cy="84.9" r=".37" fill="none" stroke="#f0f" stroke-width=".17"/>
<circle cx="266.4" cy="92.6" r=".37" fill="#f0f"/>
<circle cx="266.4" cy="92.6" r=".37" fill="none" stroke="#f0f" stroke-width=".17"/>
<circle cx="135.2" cy="27" r=".37" fill="#f0f"/>
<circle cx="135.2" cy="27" r=".37" fill="none" stroke="#f0f" stroke-width=".17"/>
<circle cx="179.5" cy="27" r=".37" fill="#f0f"/>
<circle cx="179.5" cy="27" r=".37" fill="none" stroke="#f0f" stroke-width=".17"/>
<circle cx="135.2" cy="27" r=".37" fill="#f0f"/>
<circle cx="135.2" cy="27" r=".37" fill="none" stroke="#f0f" stroke-width=".17"/>
<circle cx="125.5" cy="27" r=".37" fill="#f0f"/>
<circle cx="125.5" cy="27" r=".37" fill="none" stroke="#f0f" stroke-width=".17"/>
<circle cx="152.5" cy="32.8" r=".38" fill="#f0f"/>
<circle cx="152.5" cy="32.8" r=".38" fill="none" stroke="#f0f" stroke-width=".17"/>
<text font-size="3" fill="#00007f" x="117.8" y="16.4">LDO</text>
<g font-size="2.1" fill="#00007f">
<text x="121.7" y="82.9">2.2nH</text>
<text x="164.1" y="82.9">12nH</text>
<text x="181.5" y="81">12nH（绕线）</text>
<text x="129.4" y="94.5">33nH</text>
</g>
<g font-size="1.7" fill="#00007f">
<text x="36.7" y="20">C63</text>
<text x="59.9" y="20">Y4</text>
<text x="88.9" y="23.8">C23</text>
<text x="36.7" y="27.9">15pF</text>
<text x="158.4" y="24.8">U9</text>
<text x="164.1" y="24.8">ME6211</text>
<text x="179.6" y="28.7">C28</text>
<text x="59.9" y="31.7">32MHZ</text>
<text x="88.9" y="31.7">15pF</text>
<text x="125.5" y="30.6">C29</text>
<text x="125.5" y="34.5">100nF</text>
<text x="141" y="32.5">R60 10K/NC</text>
<text x="179.6" y="32.5">100nF</text>
<text x="141" y="38.3">R59</text>
<text x="146.8" y="38.3">10K</text>
<text x="67.6" y="53.3">C49</text>
<text x="77.3" y="53.8">C64</text>
<text x="67.6" y="55.7">100nF</text>
<text x="77.3" y="56">100nF</text>
<text x="71.5" y="63.4">C67</text>
<text x="77.3" y="63.4">100nF</text>
<text x="121.7" y="63.4">C68</text>
<text x="127.5" y="63.4">100pF</text>
<text x="141" y="63.4">C69</text>
<text x="146.8" y="63.4">100pF</text>
<text x="119.8" y="68.8">C70</text>
<text x="119.8" y="71.1">NC</text>
<text x="139.1" y="68.8">C71</text>
<text x="139.1" y="71.1">NC</text>
<text x="51.6" y="72.3">U26</text>
<text x="158.4" y="76.9">C86</text>
<text x="164.1" y="76.9">2.7pF</text>
<text x="117.8" y="82.7">L4</text>
<text x="160.3" y="82.7">L10</text>
<text x="177.7" y="82.7">L11</text>
<text x="214.3" y="83.7">U4</text>
<text x="229.8" y="78.8">C78</text>
<text x="235.6" y="78.8">1nF</text>
<text x="241.3" y="78.8">R67 1K</text>
<text x="139.1" y="88.1">C82</text>
<text x="141" y="84.6">C83</text>
<text x="146.8" y="84.6">18pF</text>
<text x="156.4" y="88.1">C84</text>
<text x="177.7" y="88.1">C85</text>
<text x="189.2" y="88.1">C87</text>
<text x="129.4" y="92.4">L9</text>
<text x="139.1" y="90.4">18pF</text>
<text x="156.4" y="90.4">NC</text>
<text x="177.7" y="90.4">15pF</text>
<text x="189.2" y="90.4">8.2pF</text>
<text x="247.1" y="90.4">ANT2</text>
<text x="254.9" y="90.4">IPEX</text>
<text x="30.2" y="102">C48</text>
<text x="30.2" y="104.3">100nF</text>
<text x="50.2" y="105.9">SX1278</text>
<text x="102.4" y="107.8">C77</text>
<text x="108.2" y="107.8">100nF</text>
<text x="135.2" y="105.9">C75</text>
<text x="135.2" y="102">C81</text>
<text x="141" y="105.9">47pF</text>
<text x="141" y="102">47pF</text>
<text x="214.3" y="107">PE4259</text>
<text x="135.2" y="109.7">C80</text>
<text x="141" y="109.7">10nF</text>
<text x="102.4" y="115.5">C76</text>
<text x="108.2" y="115.5">47pF</text>
<text x="233.6" y="119.4">C79</text>
<text x="154.5" y="125.2">R69 1K</text>
<text x="183.4" y="123.2">Q11</text>
<text x="198.1" y="125.2">R68</text>
<text x="233.6" y="121.7">1nF</text>
<text x="181.5" y="127.1">MMBT3904</text>
<text x="198.1" y="127.5">10K</text>
</g>
<g font-size="1.7">
<text x="57.6" y="22.8">3</text>
<text x="72.9" y="22.8">2</text>
<text x="175.3" y="22.5">VDD_RFS</text>
<text x="57.6" y="26.6">4</text>
<text x="72.9" y="26.6">1</text>
<text x="118.6" y="27.5">+5V</text>
<text x="156" y="26.6">1</text>
<text x="171.3" y="26.6">5</text>
<text x="36.7" y="30.2">C0402</text>
<text x="59.9" y="34">CRY-D3225</text>
<text x="88.9" y="34">C0402</text>
<text x="156" y="32.4">3</text>
<text x="171.3" y="32.4">4</text>
<text x="125.9" y="39.1">VDD_SDIO</text>
<text x="163.7" y="37.1" transform="rotate(-90 163.7 37.1)">2</text>
<text x="67.6" y="58">C0402</text>
<text x="77.3" y="58.4">C0402</text>
<text x="77.3" y="65.3">C0402</text>
<text x="86.9" y="60.3">VDD_RFS</text>
<text x="127.5" y="65.3">C0402</text>
<text x="146.8" y="65.3">C0402</text>
<text x="59.5" y="72" transform="rotate(-90 59.5 72)">7</text>
<text x="61.4" y="72" transform="rotate(-90 61.4 72)">6</text>
<text x="63.3" y="72" transform="rotate(-90 63.3 72)">5</text>
<text x="65.3" y="72" transform="rotate(-90 65.3 72)">4</text>
<text x="67.2" y="72" transform="rotate(-90 67.2 72)">3</text>
<text x="69.1" y="72" transform="rotate(-90 69.1 72)">2</text>
<text x="71.1" y="72" transform="rotate(-90 71.1 72)">1</text>
<text x="82.5" y="74.9">29</text>
<text x="119.8" y="73.4">C0402</text>
<text x="139.1" y="73.4">C0402</text>
<text x="47.9" y="82.6">8</text>
<text x="82.5" y="82.6">28</text>
<text x="127.5" y="82.7">FB0402</text>
<text x="164.1" y="78.8">C0402</text>
<text x="169.9" y="82.7">FB0402</text>
<text x="187.3" y="82.7">FB0402</text>
<text x="235.6" y="80.8">C0402</text>
<text x="249.1" y="78.8">R0402</text>
<text x="258.7" y="79.6">VDD_RFS</text>
<text x="46.9" y="86.4">10</text>
<text x="46.9" y="88.4">11</text>
<text x="47.9" y="84.5">9</text>
<text x="82.5" y="88.4">25</text>
<text x="82.5" y="86.4">26</text>
<text x="82.5" y="84.5">27</text>
<text x="117.4" y="84.5">1</text>
<text x="125" y="84.5">2</text>
<text x="129" y="89.4" transform="rotate(-90 129 89.4)">2</text>
<text x="146.8" y="86.6">C0402</text>
<text x="159.9" y="84.5">1</text>
<text x="167.4" y="84.5">2</text>
<text x="177.2" y="84.5">1</text>
<text x="184.8" y="84.5">2</text>
<text x="212" y="88.4">1</text>
<text x="227.3" y="88.4">6</text>
<text x="8.9" y="95">VDD_RFS</text>
<text x="46.9" y="90.3">12</text>
<text x="46.9" y="92.2">13</text>
<text x="46.9" y="94.2">14</text>
<text x="82.5" y="94.2">22</text>
<text x="82.5" y="92.2">23</text>
<text x="82.5" y="90.3">24</text>
<text x="139.1" y="92.8">C0402</text>
<text x="156.4" y="92.8">C0402</text>
<text x="177.7" y="92.8">C0402</text>
<text x="189.2" y="92.8">C0402</text>
<text x="212" y="94.2">2</text>
<text x="227.3" y="94.2">5</text>
<text x="244.8" y="94.2">1</text>
<text x="260.1" y="92.2">3</text>
<text x="129" y="96.9" transform="rotate(-90 129 96.9)">1</text>
<text x="129.4" y="96.2">FB0402</text>
<text x="212" y="100">3</text>
<text x="227.3" y="100">4</text>
<text x="260.1" y="96.1">2</text>
<text x="30.2" y="106.6">C0402</text>
<text x="59.5" y="107.6" transform="rotate(-90 59.5 107.6)">15</text>
<text x="61.4" y="107.6" transform="rotate(-90 61.4 107.6)">16</text>
<text x="63.3" y="107.6" transform="rotate(-90 63.3 107.6)">17</text>
<text x="65.3" y="107.6" transform="rotate(-90 65.3 107.6)">18</text>
<text x="67.2" y="107.6" transform="rotate(-90 67.2 107.6)">19</text>
<text x="69.1" y="107.6" transform="rotate(-90 69.1 107.6)">20</text>
<text x="71.1" y="107.6" transform="rotate(-90 71.1 107.6)">21</text>
<text x="141" y="107.8">C0402</text>
<text x="141" y="103.9">C0402</text>
<text x="108.2" y="109.7">C0402</text>
<text x="141" y="111.7">C0402</text>
<text x="82.3" y="116.3">VDD_RFS</text>
<text x="108.2" y="117.4">C0402</text>
<text x="162.2" y="125.2">R0402</text>
<text x="173.4" y="125.1">1</text>
<text x="179.2" y="122.2" transform="rotate(-90 179.2 122.2)">3</text>
<text x="183.3" y="125.2">SOT-23</text>
<text x="233.6" y="124">C0402</text>
<text x="179.2" y="129.8" transform="rotate(-90 179.2 129.8)">2</text>
<text x="198.1" y="129.8">R0402</text>
<text x="190.8" y="136.7">VDD_RFS</text>
<text x="222" y="173.4">Title</text>
<text x="222" y="179.2">Size</text>
<text x="229.8" y="179.2">Document Number</text>
<text x="229.8" y="175.3">T95_V1.0</text>
<text x="285.7" y="179.2">Rev</text>
<text x="222" y="185">Date:</text>
<text x="224" y="181.1">B</text>
<text x="229.8" y="181.1">TTGO LORA</text>
<text x="232.1" y="185">Friday, April 09, 2021</text>
<text x="260.6" y="185">Sheet</text>
<text x="270.3" y="185">2</text>
<text x="276.1" y="185">of</text>
<text x="281.9" y="185">4</text>
<text x="287.7" y="181.1">V1.0</text>
</g>
<g font-size="1.7" fill="#003f7f">
<text x="60.9" y="24">XOUT GND</text>
<text x="60.9" y="27.9">GND</text>
<text x="67.7" y="27.9">XIN</text>
<text x="159.3" y="27.9">IN</text>
<text x="165.2" y="27.9">OUT</text>
<text x="159.3" y="33.7">EN</text>
<text x="164.9" y="33.8" transform="rotate(-90 164.9 33.8)">GND</text>
<text x="166.7" y="33.7">BP</text>
<text x="62.7" y="77.7" transform="rotate(-90 62.7 77.7)">XTB</text>
<text x="64.6" y="77.7" transform="rotate(-90 64.6 77.7)">XTA</text>
<text x="76.3" y="76.1">GND</text>
<text x="51.2" y="83.8">DIO0</text>
<text x="60.7" y="81.3" transform="rotate(-90 60.7 81.3)">NRESET</text>
<text x="66.5" y="80.7" transform="rotate(-90 66.5 80.7)">VR_DIG</text>
<text x="68.4" y="79.8" transform="rotate(-90 68.4 79.8)">VBAT1</text>
<text x="70.4" y="81.2" transform="rotate(-90 70.4 81.2)">VR_ANA</text>
<text x="73.5" y="83.8">RFO_LF</text>
<text x="51.2" y="85.8">DIO1</text>
<text x="51.2" y="87.7">DIO2</text>
<text x="51.2" y="89.6">DIO3</text>
<text x="70.8" y="85.8">PA_BOOST</text>
<text x="72.3" y="84.2" transform="rotate(-90 72.3 84.2)">RFI_LF(433)</text>
<text x="74.5" y="89.6">VR_PA</text>
<text x="75.3" y="87.7">GND2</text>
<text x="215.3" y="89.6">RF1</text>
<text x="221.3" y="89.6">VDD</text>
<text x="51.2" y="91.6">DIO4</text>
<text x="51.2" y="93.5">DIO5</text>
<text x="51.2" y="95.4">VBAT3</text>
<text x="73.2" y="95.4">RFO_HF</text>
<text x="74.7" y="91.6">VBAT2</text>
<text x="75.3" y="93.5">GND1</text>
<text x="215.3" y="95.4">GND</text>
<text x="221.4" y="95.4">RFC</text>
<text x="248.1" y="95.4">ANT</text>
<text x="253.9" y="93.5">GND</text>
<text x="215.3" y="101.2">RF2</text>
<text x="220.3" y="101.2">CTRL</text>
<text x="253.9" y="97.3">GND</text>
<text x="60.7" y="103.3" transform="rotate(-90 60.7 103.3)">GND</text>
<text x="62.7" y="103.3" transform="rotate(-90 62.7 103.3)">SCK</text>
<text x="64.6" y="103.3" transform="rotate(-90 64.6 103.3)">MISO</text>
<text x="66.5" y="103.3" transform="rotate(-90 66.5 103.3)">MOSI</text>
<text x="68.4" y="103.3" transform="rotate(-90 68.4 103.3)">NSS</text>
<text x="70.4" y="103.3" transform="rotate(-90 70.4 103.3)">RXTX/RFMOD</text>
<text x="72.3" y="103.3" transform="rotate(-90 72.3 103.3)">RFI_HF(868)</text>
</g>
<g font-size="1.7" fill="#f00">
<text x="248.3" y="37.1">HPDIO1</text>
<text x="248.3" y="39.1">HPDIO2</text>
<text x="270.7" y="36.3">DIO1</text>
<text x="270.7" y="38.2">DIO2</text>
<text x="250.2" y="42.9">IO26</text>
<text x="250.2" y="44.9">IO4</text>
<text x="250.2" y="46.8">IO5</text>
<text x="270.7" y="42.1">DIO0</text>
<text x="270.7" y="47.9">SCK</text>
<text x="270.7" y="46">NSS</text>
<text x="270.7" y="44">nRESET</text>
<text x="59.5" y="53.7" transform="rotate(-90 59.5 53.7)">nRESET</text>
<text x="250.2" y="48.7">IO18</text>
<text x="250.2" y="50.7">IO23</text>
<text x="250.2" y="52.6">IO19</text>
<text x="270.7" y="51.8">MISO</text>
<text x="270.7" y="49.8">MOSI</text>
<text x="61.5" y="59.5" transform="rotate(-90 61.5 59.5)">XTB</text>
<text x="63.4" y="59.5" transform="rotate(-90 63.4 59.5)">XTA</text>
<text x="39" y="82.6">DIO0</text>
<text x="39" y="86.5">DIO2</text>
<text x="39" y="84.6">DIO1</text>
<text x="231.7" y="94.2">ANT</text>
<text x="69.2" y="121.2" transform="rotate(-90 69.2 121.2)">CTRL</text>
<text x="145.2" y="125.1">CTRL</text>
<text x="61.5" y="132.8" transform="rotate(-90 61.5 132.8)">SCK</text>
<text x="63.4" y="132.8" transform="rotate(-90 63.4 132.8)">MISO</text>
<text x="65.3" y="132.8" transform="rotate(-90 65.3 132.8)">MOSI</text>
<text x="67.2" y="132.8" transform="rotate(-90 67.2 132.8)">NSS</text>
</g>
<g font-size="1.4">
<text x="30.9" y="1.4">5</text>
<text x="88.9" y="1.4">4</text>
<text x="146.8" y="1.4">3</text>
<text x="204.7" y="1.4">2</text>
<text x="262.6" y="1.4">1</text>
<text x=".5" y="26.1">D</text>
<text x="292.1" y="26.1">D</text>
<text x=".5" y="71.9">C</text>
<text x="292.1" y="71.9">C</text>
<text x=".5" y="117.8">B</text>
<text x="292.1" y="117.8">B</text>
<text x=".5" y="163.6">A</text>
<text x="292.1" y="163.6">A</text>
<text x="30.9" y="186.8">5</text>
<text x="88.9" y="186.8">4</text>
<text x="146.8" y="186.8">3</text>
<text x="204.7" y="186.8">2</text>
<text x="262.6" y="186.8">1</text>
</g>
</svg>
